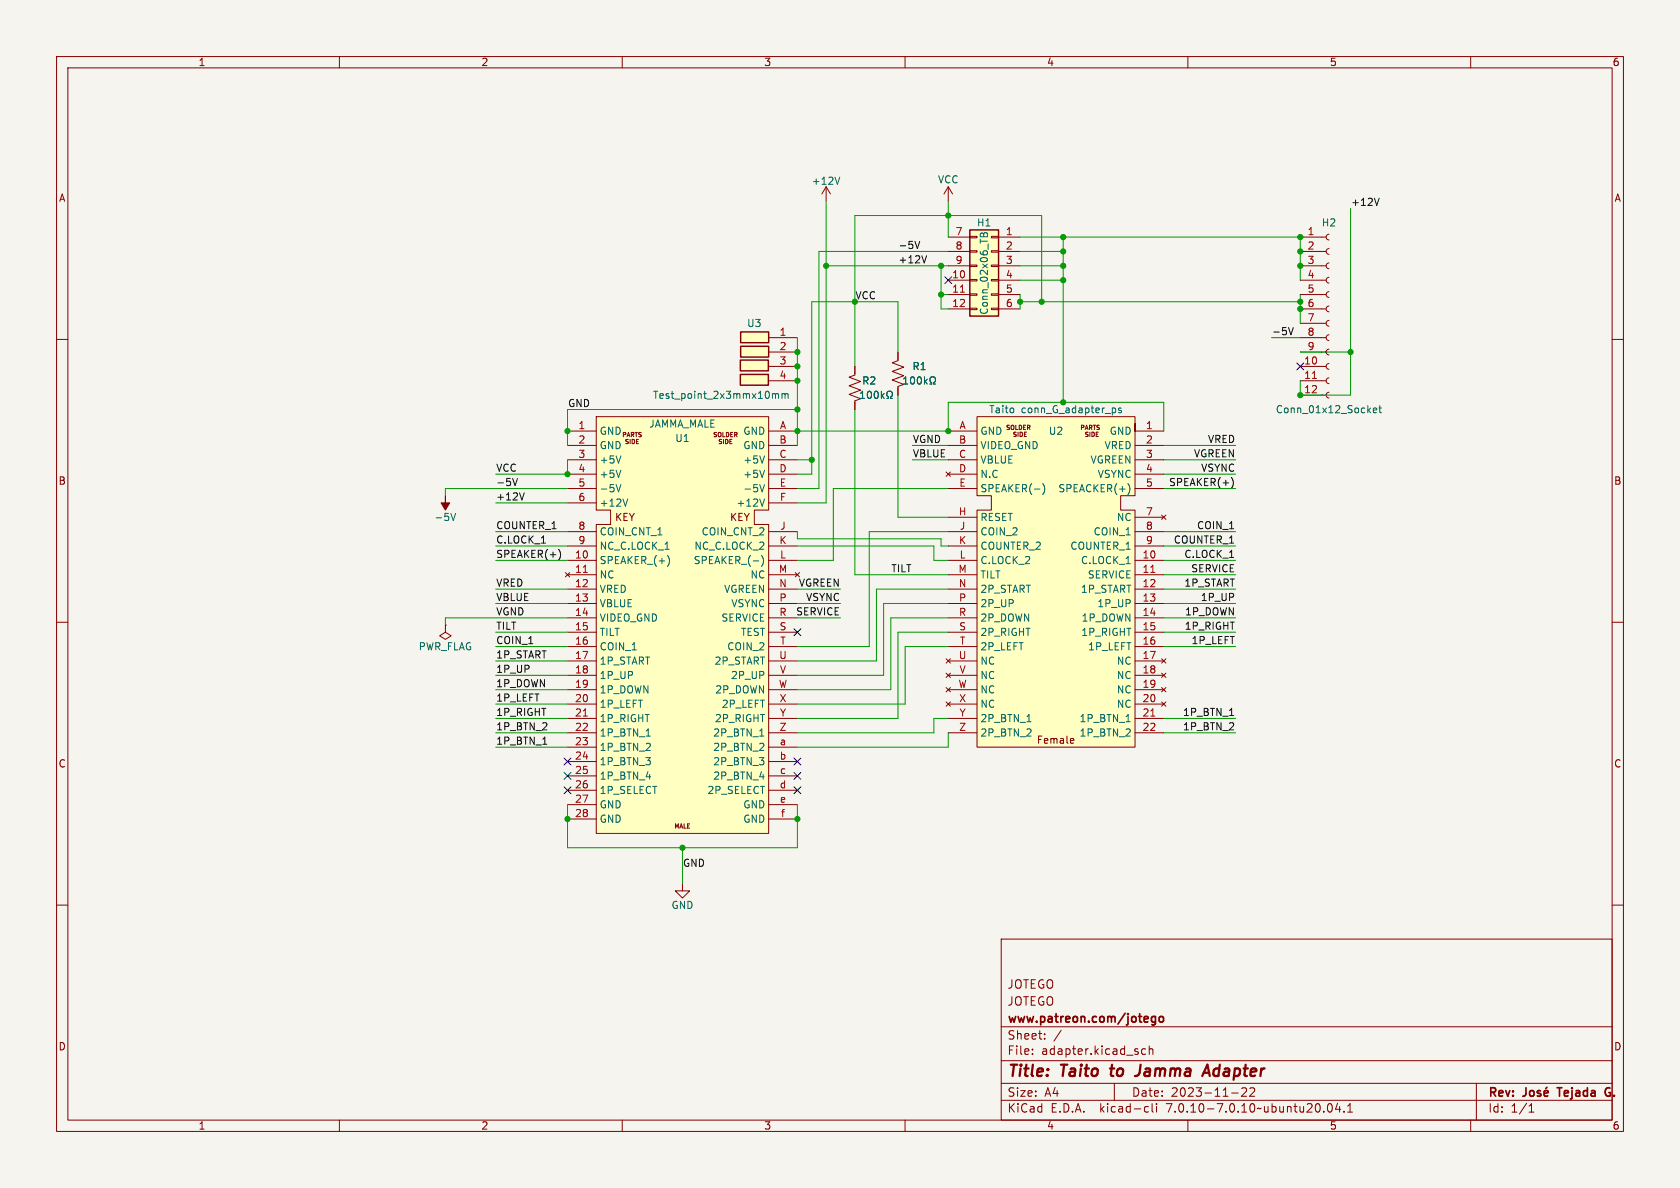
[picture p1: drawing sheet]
<svg xmlns="http://www.w3.org/2000/svg" width="297mm" height="210mm" viewBox="0 0 297 210" stroke-linecap="round" stroke-linejoin="round" font-family="sans-serif">
<path d="M0 0h297v210h-297z" fill="#f5f4ef" stroke="#f5f4ef" stroke-width=".18"/>
<g fill="none" stroke="#840000" stroke-width=".18">
<path d="M10 10h277v190h-277zM12 12h273v186h-273zM60 10v2M110 10v2M160 10v2M210 10v2M260 10v2M146 33l-.7 1.3M146 33v2.6M146 33l.8 1.3M167.6 33l-.7 1.3M167.6 33v2.6"/>
<path d="M167.6 33l.8 1.3M10 60h2M135.9 59.7h5.1M167.6 54.6h3.8M167.6 52.1h3.8M167.6 49.5h3.8M167.6 47h3.8M167.6 44.5h3.8M167.6 41.9h3.8M171.4 54.5h1.3v.2h-1.3zM171.4 51.9h1.3v.3h-1.3zM171.4 49.4h1.3v.3h-1.3z"/>
<path d="M171.4 46.9h1.3v.2h-1.3zM171.4 44.3h1.3v.3h-1.3zM171.4 41.8h1.3v.2h-1.3zM175.3 54.5h1.2v.2h-1.2zM175.3 51.9h1.2v.3h-1.2zM175.3 49.4h1.2v.3h-1.2zM175.3 46.9h1.2v.2h-1.2zM175.3 44.3h1.2v.3h-1.2zM175.3 41.8h1.2v.2h-1.2zM176.5 54.6h3.8M176.5 52.1h3.8M176.5 49.5h3.8"/>
<path d="M176.5 47h3.8M176.5 44.5h3.8M176.5 41.9h3.8M229.9 59.7h4.5M229.9 57.2h4.5M229.9 54.6h4.5M229.9 52.1h4.5M229.9 49.5h4.5M229.9 47h4.5M229.9 44.5h4.5M229.9 41.9h4.5M234.9 59.2l-.3 .1-.2 .4 .2 .3 .3 .2"/>
<path d="M234.9 56.6l-.3 .2-.2 .3 .2 .4 .3 .2M234.9 54.1l-.3 .1-.2 .4 .2 .4 .3 .1M234.9 51.6l-.3 .1-.2 .4 .2 .3 .3 .2M234.9 49l-.3 .2-.2 .3 .2 .4 .3 .1M234.9 46.5l-.3 .1-.2 .4 .2 .3 .3 .2M234.9 43.9l-.3 .2-.2 .3 .2 .4 .3 .2M234.9 41.4l-.3 .1-.2 .4 .2 .4 .3 .1M285 60h2M135.9 67.3h5.1M135.9 64.8h5.1M135.9 62.2h5.1M151.1 64.8v1.5l-1 .4 2 .7-2 .8 2 .8-2 .7 2 .8-1 .4v1.5"/>
<path d="M158.7 62.2v1.6l-1 .3 2.1 .8-2.1 .8 2.1 .7-2.1 .8 2.1 .7-1.1 .4v1.6M229.9 69.9h4.5M229.9 67.3h4.5M229.9 64.8h4.5M229.9 62.2h4.5M234.9 69.3l-.3 .2-.2 .3 .2 .4 .3 .2M234.9 66.8l-.3 .1-.2 .4 .2 .4 .3 .1M234.9 64.3l-.3 .1-.2 .4 .2 .3 .3 .2M234.9 61.7l-.3 .2-.2 .3 .2 .4 .3 .1M10 110h2M78.7 110.5v1.3l1.1 .6-1.1 .6-1-.6 1-.6M78.7 110.5h.1"/>
<path d="M285 110h2M10 160h2M120.6 156.2v1.3h1.3l-1.3 1.3-1.2-1.3h1.2M285 160h2M177 166h108v32h-108zM60 198v2M110 198v2M160 198v2M177 194.5h108M177 191.5h108M177 187.5h108M177 181.5h108"/>
<path d="M182.5 186.3v.1M182.5 185.5v.1M184.7 183.6v.1M184.7 182.8v.1M187.6 182.1l-1.3 2M197 191.5v3M202.5 185.5l-.4-.1-.3 .3v.4l.2 .2h.5M202.6 195.6l.4 .1M203 196.5l-.4 .1M203.2 185.5l.2-.1 .3 .1 .1 .9M203.2 184.9v1.5M203.7 195.1v1.3l.2 .2"/>
<path d="M204.5 195.1v.1M204.5 195.6v1M210 198v2M217.7 193.2h1.2M220.3 192.4v.5l-.8 .9h.9M221.7 192.4v.5l-.8 .9h.9M234 196.5v.1M234.9 195.2l.1-.1a.81 .81 0 0 1 .6 .6 .81 .81 0 0 1-.3 .8l-.1 .1a.81 .81 0 0 1-.6-.6 .81 .81 0 0 1 .3-.8zM236.5 195l-.4 1.1h.9M236.8 195.6v1M237.6 196.5v.1M238.2 196.6h.9"/>
<path d="M238.2 195.5l.5-.4v1.5M260 198v2M261 191.5v6.5M270.3 196.6h.9M270.3 195.5l.4-.4v1.5"/>
</g>
<path d="M204.3 179.7v1.2l-.3 .3-.4-.1M204.3 179.8l-.5-.1-.2 .3v.4l.1 .2h.6M205 179.8l.2-.1 .4 .1 .1 .6-.1 .2-.4 .1-.2-.2zM269.8 192.3v1.1a.48 .48 0 0 1-.6 .4M270.6 192.9l.3-.1 .3 .3v.4l-.3 .3-.3-.1-.2-.2v-.4zM272.3 192.9l-.3-.1-.2 .2v.2l.5 .2v.3h-.5M273 193.3l.7-.2-.1-.2-.4-.1-.2 .2 .1 .7h.5M273.5 192.2l-.2 .2M275.3 192.3h.8M284.4 193.1h.3M284.5 192.3a.75 .75 0 0 0-.7 .7 .75 .75 0 0 0 .6 .8l.2-.1" fill="none" stroke="#840000" stroke-width=".3"/>
<path d="M196.2 188.9h.8M196.6 188.2l-.2 1.7 .2 .3M201.6 188.2l-.1 1.4-.4 .5-.3 .1M212.5 190.2l1-2 .4 2M212.8 189.6h1" fill="none" stroke="#840000" stroke-width=".4"/>
<g fill="none" stroke="#006464" stroke-width=".18">
<path d="M148.5 31.3l-.5 1.3M173.4 41.3l.3-.1 .2 .2 .1-.2 .3-.1 .3 .3v.4h-1.3zM173.9 41.4v.4M136.6 69.6h.3l.2 .2M137.1 69.8l.2-.2h.3v.8M137.1 69.8v.6M138.2 69.7l.4-.1 .2 .2M138.2 69.6v.8M138.8 69.8l.2-.2h.3v.8M138.8 69.8v.6M152.1 70.4h.8M152.1 69.5l.4-.3v1.2"/>
<path d="M153.5 69.3l.1-.1a.68 .68 0 0 1 .5 .6 .68 .68 0 0 1-.5 .6l-.1-.1-.2-.4zM154.7 69.3l.1-.1a.68 .68 0 0 1 .5 .6 .68 .68 0 0 1-.5 .6l-.1-.1-.2-.4zM155.8 69.2v1.2M155.9 69.9l.4 .5M156.3 69.6l-.5 .5M156.8 70.4h.3v-.2a.54 .54 0 0 1-.3-.8 .54 .54 0 0 1 .8-.2 .58 .58 0 0 1-.2 1v.2h.4M159.7 67.9h.8M159.7 67l.4-.4v1.3M161.1 66.7l.2-.1a.68 .68 0 0 1 .4 .7 .68 .68 0 0 1-.4 .6l-.2-.1-.1-.4zM162.3 66.7l.2-.1a.68 .68 0 0 1 .4 .7 .68 .68 0 0 1-.4 .6l-.2-.1-.1-.4zM163.4 66.6v1.3M163.6 67.4l.3 .5"/>
<path d="M163.9 67l-.5 .5M164.4 67.9h.3v-.3a.54 .54 0 0 1-.3-.7 .54 .54 0 0 1 .8-.2 .58 .58 0 0 1-.1 .9v.3h.3M242.8 72.5l.6-.1-.1-.2-.3-.1-.2 .2v.6h.5M243.7 72.1h.5M243.9 71.7v1.1l.3 .2"/>
</g>
<path d="M169.8 51.7h.7M232 66.9h.7" fill="none" stroke="#a90000" stroke-width=".18"/>
<g fill="#ffffc2" stroke="#ffffc2" stroke-width=".18">
<path d="M171.4 40.6h5.1v15.3h-5.1z"/>
<path d="M130.9 61.2h5v1.9h-5z"/>
<path d="M130.9 58.7h5v1.9h-5z"/>
<path d="M130.9 66.2h4.9v1.9h-4.9z"/>
<path d="M130.9 63.7h4.9v1.9h-4.9z"/>
</g>
<path d="M130.9 58.7h5v1.9h-5zM171.4 40.6h5.1v15.3h-5.1zM130.9 66.2h4.9v1.9h-4.9zM130.9 63.7h4.9v1.9h-4.9zM130.9 61.2h5v1.9h-5z" fill="none" stroke="#840000" stroke-width=".25"/>
<path d="M172.7 73.7h28v13.9h-2.6v2.6h2.6v41.9h-28v-41.9h2.6v-2.6h-2.6z" fill="#ffffc2"/>
<g fill="none" stroke="#840000" stroke-width=".18">
<path d="M167.6 76.2h5.1M167.6 78.7h5.1M172.7 73.7h28v13.9h-2.6v2.6h2.6v41.9h-28v-41.9h2.6v-2.6h-2.6zM178.1 75.2v.3l.2 .1M178.1 75.2h.4M178.1 75.2h.1M178.7 75.7l.1-.4 .1-.1 .3 .1 .1 .4M179.6 75.2v.7M179.6 77.1h-.4M180 76.4v.8M180.3 76.4v.8l.4-.1M180.6 75.6l-.1-.4h-.3v.7"/>
<path d="M181 75.5h.2M181.1 76.4v.8h.4M181.3 75.2h-.3v.7M181.9 75.6l.2-.2-.1-.2h-.4v.7M191.5 75.6l.1-.2v-.2h-.4v.7M191.8 75.9l.3-.7 .3 .7M192.3 77.1h-.4M192.7 76.4v.8M192.9 75.6l.1-.2v-.2h-.4v.7M193 76.4v.8l.4-.1M193.3 75.2h.4M193.5 75.2v.7"/>
<path d="M193.8 76.4v.8h.4M194.3 75.2h-.2l-.2 .1 .1 .2 .2 .1M200.7 76.2h5M200.7 78.7h5M167.3 83.4l.7 .8M167.6 99.1h5.1M167.6 81.3h5.1M167.6 83.8h5.1M167.6 86.4h5.1M167.6 91.4h5.1M167.6 94h5.1M167.6 96.5h5.1"/>
<path d="M168 83.4l-.7 .8M200.7 99.1h5M200.7 81.3h5M200.7 83.8h5M200.7 86.4h5M200.7 91.4h5M200.7 94h5M200.7 96.5h5M205.4 91.1l.7 .7M206.1 91.1l-.7 .7M167.3 116.5l.7 .7M167.3 119l.7 .8"/>
<path d="M167.6 101.6h5.1M167.6 104.1h5.1M167.6 106.7h5.1M167.6 109.2h5.1M167.6 111.8h5.1M167.6 114.3h5.1M167.6 116.8h5.1M167.6 119.4h5.1M168 116.5l-.7 .7M168 119l-.7 .8M200.7 101.6h5M200.7 104.1h5"/>
<path d="M200.7 106.7h5M200.7 109.2h5M200.7 111.8h5M200.7 114.3h5M200.7 116.8h5M200.7 119.4h5M205.4 116.5l.7 .7M205.4 119l.7 .8M206.1 116.5l-.7 .7M206.1 119l-.7 .8M167.3 121.5l.7 .8M167.3 124.1l.7 .7"/>
<path d="M167.6 121.9h5.1M167.6 124.5h5.1M167.6 127h5.1M167.6 129.5h5.1M168 121.5l-.7 .8M168 124.1l-.7 .7M189.4 130.5l.4 .1v.2l-.6 .2M189.8 131.3l-.4 .1M200.7 121.9h5M200.7 124.5h5M200.7 127h5M200.7 129.5h5"/>
<path d="M205.4 121.5l.7 .8M205.4 124.1l.7 .7M206.1 121.5l-.7 .8M206.1 124.1l-.7 .7"/>
</g>
<path d="M203.4 101.2h.8M203.4 126.6h.8" fill="none" stroke="#a90000" stroke-width=".18"/>
<path d="M197 72.1l.2 .3v.3l-.2 .3M198.2 72.2l-.3-.1-.2 .2 .1 .2 .4 .1v.3h-.5M182.9 86.5h1M184.3 85.5a1.46 1.46 0 0 1 0 1.9M199.4 85.5a1.46 1.46 0 0 1 0 1.9M181.6 127.6h.7M199.1 127.6h.7" fill="none" stroke="#006464" stroke-width=".18"/>
<path d="M105.4 73.7h30.5v16.5h-2.6v2.5h2.6v54.6h-30.5v-54.6h2.5v-2.5h-2.5z" fill="#ffffc2"/>
<g fill="none" stroke="#840000" stroke-width=".18">
<path d="M100.3 76.2h5.1M100.3 78.7h5.1M105.4 73.7h30.5v16.5h-2.6v2.5h2.6v54.6h-30.5v-54.6h2.5v-2.5h-2.5zM110.2 76.4h.3l.1 .2v.2h-.4M110.9 77.2l.2-.8 .3 .8M110.9 77h.4M111.1 77.7h-.4a.32 .32 0 0 0 .3 .4v.3h-.4M111.4 77.7v.7M111.6 76.8h.4v-.3l-.4-.1v.8M111.8 77.7a.38 .38 0 0 1 .4 .3 .38 .38 0 0 1-.4 .4zM111.8 76.8l.3 .4M112.3 76.4h.4"/>
<path d="M112.5 76.4v.8M112.5 78h.3M112.9 77.7h-.4v.7h.4M113.4 76.5h-.4a.32 .32 0 0 0 .3 .4v.3h-.4M126.2 76.6l.1 .1a.32 .32 0 0 1 .3 .4l-.4 .1M127.1 76.5l.3 .1v.6l-.4-.1v-.5M127.6 77.7h-.4a.32 .32 0 0 0 .3 .4v.3h-.4M127.8 76.4v.8h.4M127.9 77.7v.7M128.3 77.7a.38 .38 0 0 1 .4 .3 .38 .38 0 0 1-.4 .4zM128.4 76.4a.38 .38 0 0 1 .5 .4 .38 .38 0 0 1-.5 .4zM129 78h.3"/>
<path d="M129.2 76.8h.2M129.4 77.7h-.4v.7h.4M129.5 76.4h-.3v.8h.3M129.9 76.8h.3l.1-.3-.4-.1v.8M130 76.8l.3 .4M135.9 76.2h5.1M135.9 78.7h5.1M151.1 64.8v1.2M151.1 71.1v1.3M158.7 62.2v1.3M158.7 68.6v1.3M100.3 99.1h5.1"/>
<path d="M100.3 81.3h5.1M100.3 83.8h5.1M100.3 86.4h5.1M100.3 88.9h5.1M100.3 94h5.1M100.3 96.5h5.1M135.9 99.1h5.1M135.9 81.3h5.1M135.9 83.8h5.1M135.9 86.4h5.1M135.9 88.9h5.1M135.9 94h5.1"/>
<path d="M135.9 96.5h5.1M99.9 101.2l.8 .8M100.3 101.6h5.1M100.3 104.1h5.1M100.3 106.7h5.1M100.3 109.2h5.1M100.3 111.8h5.1M100.3 114.3h5.1M100.3 116.8h5.1M100.3 119.4h5.1M100.7 101.2l-.8 .8M135.9 101.6h5.1"/>
<path d="M135.9 104.1h5.1M135.9 106.7h5.1M135.9 109.2h5.1M135.9 111.8h5.1M135.9 114.3h5.1M135.9 116.8h5.1M135.9 119.4h5.1M140.6 101.2l.8 .8M141.4 101.2l-.8 .8M100.3 121.9h5.1M100.3 124.5h5.1M100.3 127h5.1"/>
<path d="M100.3 129.5h5.1M100.3 132.1h5.1M100.3 134.6h5.1M100.3 137.2h5.1M100.3 139.7h5.1M135.9 121.9h5.1M135.9 124.5h5.1M135.9 127h5.1M135.9 129.5h5.1M135.9 132.1h5.1M135.9 134.6h5.1M135.9 137.2h5.1"/>
<path d="M135.9 139.7h5.1M100.3 142.2h5.1M100.3 144.8h5.1M135.9 142.2h5.1M135.9 144.8h5.1"/>
</g>
<g fill="none" stroke="#006464" stroke-width=".18">
<path d="M152.1 70.4h.8M152.1 69.5l.4-.3v1.2M153.5 69.3l.1-.1a.68 .68 0 0 1 .5 .6 .68 .68 0 0 1-.5 .6l-.1-.1-.2-.4zM154.7 69.3l.1-.1a.68 .68 0 0 1 .5 .6 .68 .68 0 0 1-.5 .6l-.1-.1-.2-.4zM155.8 69.2v1.2M155.9 69.9l.4 .5M156.3 69.6l-.5 .5M156.8 70.4h.3v-.2a.54 .54 0 0 1-.3-.8 .54 .54 0 0 1 .8-.2 .58 .58 0 0 1-.2 1v.2h.4M159.7 67.9h.8M159.7 67l.4-.4v1.3M161.1 66.7l.2-.1a.68 .68 0 0 1 .4 .7 .68 .68 0 0 1-.4 .6l-.2-.1-.1-.4zM162.3 66.7l.2-.1a.68 .68 0 0 1 .4 .7 .68 .68 0 0 1-.4 .6l-.2-.1-.1-.4z"/>
<path d="M163.4 66.6v1.3M163.6 67.4l.3 .5M163.9 67l-.5 .5M164.4 67.9h.3v-.3a.54 .54 0 0 1-.3-.7 .54 .54 0 0 1 .8-.2 .58 .58 0 0 1-.1 .9v.3h.3M79.7 90.7l.4 1.3 .5-1.3M108.9 85.7l.4 1.2 .5-1.2M109.8 80.6l-.5 1.3M109.8 83.1l-.5 1.3M111 88.2l-.4 1.3M117.6 97.1h.7M118 98.2a1.46 1.46 0 0 1 0 1.9M134.3 85.7l.4 1.2 .5-1.2"/>
<path d="M134.6 98.2a1.46 1.46 0 0 1 0 1.9M135.2 80.6l-.5 1.3M135.2 83.1l-.5 1.3M135.2 88.2l-.5 1.3M114.2 130.1h.8M134.3 130.1h.7"/>
</g>
<path d="M103.1 101.2h.7M103.1 126.6h.7" fill="none" stroke="#a90000" stroke-width=".18"/>
<path d="M78.7 87.6v1.3h.8l-.8 1.3-.7-1.3h.7z" fill="#840000" stroke="#840000" stroke-width=".18"/>
<path d="M243.8 35l-.4 1.3M161.8 42.7l.4 1.2 .4-1.2M163.8 45.2l-.4 1.3M227.8 57.9l.4 1.3 .4-1.3M90.6 84.6l.5 1.2 .4-1.2M92.7 87.1l-.4 1.3M98.7 97.1a1.46 1.46 0 0 1 0 1.9M217.7 84.4a1.46 1.46 0 0 1 0 1.9M96 131.6h.7M217.4 126.5h.7" fill="none" stroke="#0f0f0f" stroke-width=".18"/>
<g fill="none" stroke="#009600" stroke-width=".18">
<path d="M146 35.6v53.3h-5M167.6 35.6v6.3M238.8 36.8v33.1h-8.9v-2.6M141 59.7v19M146 47h21.6M166.4 47v7.6h1.2M166.4 52.1h1.2M167.6 44.5h-22.8v41.9h-3.8M180.3 53.3h49.6M180.3 41.9h49.6v7.6M180.3 47h7.7M180.3 44.5h7.7"/>
<path d="M180.3 52.1v2.5M180.3 49.5h7.7M184.1 53.3v-15.2h-33v26.7M188 41.9v29.2M224.8 59.7h5.1M229.9 52.1v5.1M141 76.2h26.6v-5.1h38.1v5.1M141 72.4h-40.7v6.3M151.1 72.4v29.2h16.5M158.7 69.9v21.5h8.9M158.7 62.2v-8.9h-15.2v30.5h-2.5M161.3 78.7h6.3"/>
<path d="M205.7 78.7h12.7M229.9 62.2h8.9M87.6 99.1h12.7M87.6 96.5h12.7M87.6 94h12.7M87.6 88.9h12.7M100.3 86.4h-21.6v1.2M100.3 81.3v2.5h-12.7M141 94v1.3h25.4v1.2h1.2M141 81.3h2.5M141 96.5h24.1v2.6h2.5M161.3 81.3h6.3"/>
<path d="M167.6 94h-13.9v20.3h-12.7M167.6 86.4h-20.3v12.7h-6.3M205.7 86.4h12.7M205.7 81.3h12.7M205.7 99.1h12.7M205.7 96.5h12.7M205.7 94h12.7M205.7 83.8h12.7M87.6 114.3h12.7M87.6 111.8h12.7M87.6 106.7h12.7M87.6 104.1h12.7"/>
<path d="M87.6 116.8h12.7M87.6 119.4h12.7M100.3 109.2h-21.6v1.3M141 106.7h7.6M141 104.1h7.6M141 109.2h7.6M167.6 114.3h-7.6v10.2h-19M167.6 109.2h-10.1v12.7h-16.5M167.6 111.8h-8.9v15.2h-17.7M167.6 106.7h-11.4v12.7h-15.2M167.6 104.1h-12.7v12.7h-13.9M205.7 114.3h12.7"/>
<path d="M205.7 101.6h12.7M205.7 111.8h12.7M205.7 106.7h12.7M205.7 104.1h12.7M205.7 109.2h12.7M87.6 124.5h12.7M87.6 121.9h12.7M87.6 127h12.7M87.6 132.1h12.7M87.6 129.5h12.7M167.6 127h-2.5v2.5h-24.1M167.6 129.5v2.6h-26.6"/>
<path d="M205.7 127h12.7M205.7 129.5h12.7M100.3 142.2v7.7h40.7v-7.7M120.6 149.9v6.3"/>
</g>
<g fill="none" stroke="#000084" stroke-width=".18">
<path d="M167 48.9l1.2 1.2M168.2 48.9l-1.2 1.2M229.3 64.2l1.2 1.2M230.5 64.2l-1.2 1.2M140.4 111.2l1.2 1.2M141.6 111.2l-1.2 1.2M99.7 139.1l1.2 1.2M99.7 136.6l1.2 1.2M99.7 134l1.2 1.2M100.9 139.1l-1.2 1.2M100.9 136.6l-1.2 1.2M100.9 134l-1.2 1.2"/>
<path d="M140.4 139.1l1.2 1.2M140.4 136.6l1.2 1.2M140.4 134l1.2 1.2M141.6 139.1l-1.2 1.2M141.6 136.6l-1.2 1.2M141.6 134l-1.2 1.2"/>
</g>
<g fill="#009600" stroke="#009600" stroke-width=".18">
<circle cx="188" cy="41.9" r=".46"/>
<circle cx="188" cy="47" r=".46"/>
<circle cx="180.3" cy="53.3" r=".46"/>
<circle cx="166.4" cy="47" r=".46"/>
<circle cx="167.6" cy="38.1" r=".46"/>
<circle cx="188" cy="49.5" r=".46"/>
<circle cx="188" cy="44.5" r=".46"/>
<circle cx="141" cy="144.8" r=".46"/>
<circle cx="100.3" cy="83.8" r=".46"/>
<circle cx="100.3" cy="144.8" r=".46"/>
<circle cx="120.6" cy="149.9" r=".46"/>
<circle cx="141" cy="76.2" r=".46"/>
<circle cx="100.3" cy="76.2" r=".46"/>
<circle cx="141" cy="67.3" r=".46"/>
<circle cx="141" cy="72.4" r=".46"/>
<circle cx="143.5" cy="81.3" r=".46"/>
<circle cx="167.6" cy="76.2" r=".46"/>
<circle cx="151.1" cy="53.3" r=".46"/>
<circle cx="146" cy="47" r=".46"/>
<circle cx="166.4" cy="52.1" r=".46"/>
<circle cx="141" cy="64.8" r=".46"/>
<circle cx="141" cy="62.2" r=".46"/>
<circle cx="238.8" cy="62.2" r=".46"/>
<circle cx="229.9" cy="54.6" r=".46"/>
<circle cx="229.9" cy="69.9" r=".46"/>
<circle cx="184.1" cy="53.3" r=".46"/>
<circle cx="229.9" cy="53.3" r=".46"/>
<circle cx="229.9" cy="44.5" r=".46"/>
<circle cx="229.9" cy="47" r=".46"/>
<circle cx="229.9" cy="41.9" r=".46"/>
<circle cx="188" cy="71.1" r=".46"/>
</g>
<g font-size="2.8" fill="#840000">
<text x="178" y="190.9">Title:</text>
<text x="187.7" y="190.9">Taito</text>
<text x="197.2" y="190.9">to</text>
<text x="202.5" y="190.9">Jamma</text>
<text x="215.3" y="190.9">Adapter</text>
</g>
<g font-size="2.1" fill="#840000">
<text x="178" y="178">JOTEGO</text>
<text x="178" y="175">JOTEGO</text>
<text x="178" y="184">Sheet:</text>
<text x="178" y="181.2">www.patreon.com/jotego</text>
<text x="178" y="186.7">File:</text>
<text x="184.1" y="186.7">adapter.kicad_sch</text>
<text x="178" y="196.9">KiCad</text>
<text x="178" y="194.1">Size:</text>
<text x="184.7" y="194.1">A4</text>
<text x="185.7" y="196.9">E.D.A.</text>
<text x="194.6" y="196.9">kicad-cli</text>
<text x="200" y="194.1">Date:</text>
<text x="206.5" y="196.9">7.0.10-7.0.10~ubuntu20.04.1</text>
<text x="207" y="194.1">2023-11-22</text>
<text x="263" y="194.3">Rev:</text>
<text x="263" y="196.9">Id:</text>
<text x="267.1" y="196.9">1/1</text>
<text x="276.1" y="194.3">Tejada</text>
<text x="285.1" y="194.3">G.</text>
</g>
<g font-size="1.8" fill="#840000">
<text x="35" y="11.9">1</text>
<text x="85" y="11.9">2</text>
<text x="135" y="11.9">3</text>
<text x="185" y="11.9">4</text>
<text x="235" y="11.9">5</text>
<text x="285" y="11.9">6</text>
<text x="10.3" y="35.9">A</text>
<text x="285.3" y="35.9">A</text>
<text x="10.3" y="85.9">B</text>
<text x="285.3" y="85.9">B</text>
<text x="108.6" y="92.3">KEY</text>
<text x="128.9" y="92.3">KEY</text>
<text x="183.2" y="131.7">Female</text>
<text x="10.3" y="135.9">C</text>
<text x="285.3" y="135.9">C</text>
<text x="10.3" y="185.9">D</text>
<text x="285.3" y="185.9">D</text>
<text x="35" y="199.9">1</text>
<text x="85" y="199.9">2</text>
<text x="135" y="199.9">3</text>
<text x="185" y="199.9">4</text>
<text x="235" y="199.9">5</text>
<text x="285" y="199.9">6</text>
</g>
<g font-size="1.8" fill="#006464">
<text x="143.4" y="32.9">+12V</text>
<text x="165.7" y="32.6">VCC</text>
<text x="172.6" y="40.2">H1</text>
<text x="233.6" y="40.2">H2</text>
<text x="132" y="58">U3</text>
<text x="174.9" y="55.7" transform="rotate(-90 174.9 55.7)">Conn_02x06_TB</text>
<text x="161.2" y="65.6">R1</text>
<text x="115.3" y="70.7">Test_point_2x3mmx10mm</text>
<text x="152.3" y="68.2">R2</text>
<text x="105.9" y="77.1">GND</text>
<text x="114.7" y="75.8">JAMMA_MALE</text>
<text x="131.3" y="77.1">GND</text>
<text x="173.2" y="77.1">GND</text>
<text x="174.8" y="73.3">Taito</text>
<text x="180.5" y="73.3">conn_G_adapter_ps</text>
<text x="185.3" y="77.1">U2</text>
<text x="196.1" y="77.1">GND</text>
<text x="225.4" y="73.3">Conn_01x12_Socket</text>
<text x="105.9" y="79.6">GND</text>
<text x="105.9" y="82.1">+5V</text>
<text x="119.3" y="78.3">U1</text>
<text x="131.3" y="79.6">GND</text>
<text x="131.3" y="82.1">+5V</text>
<text x="173.2" y="79.6">VIDEO_GND</text>
<text x="173.2" y="82.1">VBLUE</text>
<text x="192.7" y="82.1">VGREEN</text>
<text x="195.2" y="79.6">VRED</text>
<text x="105.9" y="84.7">+5V</text>
<text x="105.9" y="87.2">-5V</text>
<text x="105.9" y="89.8">+12V</text>
<text x="130.1" y="89.8">+12V</text>
<text x="131.3" y="84.7">+5V</text>
<text x="131.3" y="87.2">-5V</text>
<text x="173.2" y="84.7">N.C</text>
<text x="173.2" y="87.2">SPEAKER(-)</text>
<text x="187" y="87.2">SPEACKER(+)</text>
<text x="194" y="84.7">VSYNC</text>
<text x="76.7" y="92.3">-5V</text>
<text x="105.9" y="94.8">COIN_CNT_1</text>
<text x="123.9" y="94.8">COIN_CNT_2</text>
<text x="173.2" y="92.3">RESET</text>
<text x="173.2" y="94.8">COIN_2</text>
<text x="193.2" y="94.8">COIN_1</text>
<text x="197.3" y="92.3">NC</text>
<text x="105.9" y="99.9">SPEAKER_(+)</text>
<text x="105.9" y="97.4">NC_C.LOCK_1</text>
<text x="122.5" y="99.9">SPEAKER_(-)</text>
<text x="122.7" y="97.4">NC_C.LOCK_2</text>
<text x="173.2" y="97.4">COUNTER_2</text>
<text x="173.2" y="99.9">C.LOCK_2</text>
<text x="189.1" y="97.4">COUNTER_1</text>
<text x="191" y="99.9">C.LOCK_1</text>
<text x="105.9" y="102.5">NC</text>
<text x="105.9" y="105">VRED</text>
<text x="105.9" y="107.5">VBLUE</text>
<text x="127.9" y="105">VGREEN</text>
<text x="129.2" y="107.5">VSYNC</text>
<text x="132.6" y="102.5">NC</text>
<text x="173.2" y="102.5">TILT</text>
<text x="173.2" y="105">2P_START</text>
<text x="173.2" y="107.5">2P_UP</text>
<text x="191" y="105">1P_START</text>
<text x="192.2" y="102.5">SERVICE</text>
<text x="193.9" y="107.5">1P_UP</text>
<text x="105.9" y="110.1">VIDEO_GND</text>
<text x="105.9" y="112.6">TILT</text>
<text x="127.4" y="110.1">SERVICE</text>
<text x="130.9" y="112.6">TEST</text>
<text x="173.2" y="110.1">2P_DOWN</text>
<text x="173.2" y="112.6">2P_RIGHT</text>
<text x="191.1" y="112.6">1P_RIGHT</text>
<text x="191.1" y="110.1">1P_DOWN</text>
<text x="73.9" y="115.2">PWR_FLAG</text>
<text x="105.9" y="115.2">COIN_1</text>
<text x="105.9" y="117.7">1P_START</text>
<text x="126.2" y="117.7">2P_START</text>
<text x="128.5" y="115.2">COIN_2</text>
<text x="173.2" y="115.2">2P_LEFT</text>
<text x="173.2" y="117.7">NC</text>
<text x="192.3" y="115.2">1P_LEFT</text>
<text x="197.3" y="117.7">NC</text>
<text x="105.9" y="120.2">1P_UP</text>
<text x="105.9" y="122.8">1P_DOWN</text>
<text x="105.9" y="125.3">1P_LEFT</text>
<text x="126.3" y="122.8">2P_DOWN</text>
<text x="127.5" y="125.3">2P_LEFT</text>
<text x="129.1" y="120.2">2P_UP</text>
<text x="173.2" y="120.2">NC</text>
<text x="173.2" y="122.8">NC</text>
<text x="173.2" y="125.3">NC</text>
<text x="197.3" y="120.2">NC</text>
<text x="197.3" y="122.8">NC</text>
<text x="197.3" y="125.3">NC</text>
<text x="105.9" y="127.9">1P_RIGHT</text>
<text x="105.9" y="130.4">1P_BTN_1</text>
<text x="126" y="130.4">2P_BTN_1</text>
<text x="126.3" y="127.9">2P_RIGHT</text>
<text x="173.2" y="127.9">2P_BTN_1</text>
<text x="173.2" y="130.4">2P_BTN_2</text>
<text x="190.8" y="127.9">1P_BTN_1</text>
<text x="190.8" y="130.4">1P_BTN_2</text>
<text x="105.9" y="132.9">1P_BTN_2</text>
<text x="105.9" y="135.5">1P_BTN_3</text>
<text x="126" y="132.9">2P_BTN_2</text>
<text x="126" y="135.5">2P_BTN_3</text>
<text x="105.9" y="138">1P_BTN_4</text>
<text x="105.9" y="140.6">1P_SELECT</text>
<text x="105.9" y="143.1">GND</text>
<text x="125" y="140.6">2P_SELECT</text>
<text x="126" y="138">2P_BTN_4</text>
<text x="131.3" y="143.1">GND</text>
<text x="105.9" y="145.6">GND</text>
<text x="131.3" y="145.6">GND</text>
<text x="118.6" y="160.9">GND</text>
</g>
<g font-size="1.8" fill="#a90000">
<text x="168.8" y="41.7">7</text>
<text x="177.7" y="41.7">1</text>
<text x="231.1" y="41.7">1</text>
<text x="168.8" y="44.2">8</text>
<text x="168.8" y="46.7">9</text>
<text x="177.7" y="44.2">2</text>
<text x="177.7" y="46.7">3</text>
<text x="231.1" y="44.2">2</text>
<text x="231.1" y="46.7">3</text>
<text x="168.2" y="49.3">10</text>
<text x="168.2" y="51.8">11</text>
<text x="177.7" y="49.3">4</text>
<text x="177.7" y="51.8">5</text>
<text x="231.1" y="49.3">4</text>
<text x="231.1" y="51.8">5</text>
<text x="137.7" y="59.4">1</text>
<text x="168.2" y="54.4">12</text>
<text x="177.7" y="54.4">6</text>
<text x="231.1" y="54.4">6</text>
<text x="231.1" y="56.9">7</text>
<text x="231.1" y="59.4">8</text>
<text x="137.7" y="62">2</text>
<text x="137.7" y="64.5">3</text>
<text x="230.5" y="64.5">10</text>
<text x="231.1" y="62">9</text>
<text x="137.7" y="67.1">4</text>
<text x="230.5" y="67.1">11</text>
<text x="230.5" y="69.6">12</text>
<text x="102.2" y="75.9">1</text>
<text x="137.8" y="75.9">A</text>
<text x="169.5" y="75.9">A</text>
<text x="202.5" y="75.9">1</text>
<text x="102.2" y="78.5">2</text>
<text x="102.2" y="81">3</text>
<text x="102.2" y="83.6">4</text>
<text x="137.7" y="78.5">B</text>
<text x="137.7" y="81">C</text>
<text x="137.7" y="83.6">D</text>
<text x="169.4" y="78.5">B</text>
<text x="169.4" y="81">C</text>
<text x="169.4" y="83.6">D</text>
<text x="202.5" y="78.5">2</text>
<text x="202.5" y="81">3</text>
<text x="202.5" y="83.6">4</text>
<text x="102.2" y="86.1">5</text>
<text x="102.2" y="88.6">6</text>
<text x="137.8" y="86.1">E</text>
<text x="137.8" y="88.6">F</text>
<text x="169.5" y="86.1">E</text>
<text x="202.5" y="86.1">5</text>
<text x="102.2" y="93.7">8</text>
<text x="137.8" y="93.7">J</text>
<text x="169.4" y="91.2">H</text>
<text x="169.6" y="93.7">J</text>
<text x="202.5" y="91.2">7</text>
<text x="202.5" y="93.7">8</text>
<text x="101.6" y="98.8">10</text>
<text x="101.6" y="101.3">11</text>
<text x="102.2" y="96.3">9</text>
<text x="137.6" y="101.3">M</text>
<text x="137.7" y="96.3">K</text>
<text x="137.8" y="98.8">L</text>
<text x="169.4" y="101.3">M</text>
<text x="169.4" y="96.3">K</text>
<text x="169.6" y="98.8">L</text>
<text x="201.9" y="98.8">10</text>
<text x="201.9" y="101.3">11</text>
<text x="202.5" y="96.3">9</text>
<text x="101.6" y="103.9">12</text>
<text x="101.6" y="106.4">13</text>
<text x="137.7" y="103.9">N</text>
<text x="137.7" y="106.4">P</text>
<text x="169.4" y="103.9">N</text>
<text x="169.4" y="106.4">P</text>
<text x="201.9" y="103.9">12</text>
<text x="201.9" y="106.4">13</text>
<text x="101.6" y="109">14</text>
<text x="101.6" y="111.5">15</text>
<text x="137.7" y="109">R</text>
<text x="137.7" y="111.5">S</text>
<text x="169.4" y="109">R</text>
<text x="169.5" y="111.5">S</text>
<text x="201.9" y="109">14</text>
<text x="201.9" y="111.5">15</text>
<text x="101.6" y="114">16</text>
<text x="101.6" y="116.6">17</text>
<text x="101.6" y="119.1">18</text>
<text x="137.7" y="116.6">U</text>
<text x="137.8" y="119.1">V</text>
<text x="137.8" y="114">T</text>
<text x="169.4" y="116.6">U</text>
<text x="169.5" y="119.1">V</text>
<text x="169.6" y="114">T</text>
<text x="201.9" y="114">16</text>
<text x="201.9" y="116.6">17</text>
<text x="201.9" y="119.1">18</text>
<text x="101.6" y="121.7">19</text>
<text x="101.6" y="124.2">20</text>
<text x="137.6" y="121.7">W</text>
<text x="137.7" y="124.2">X</text>
<text x="169.4" y="121.7">W</text>
<text x="169.5" y="124.2">X</text>
<text x="201.9" y="121.7">19</text>
<text x="201.9" y="124.2">20</text>
<text x="101.6" y="126.7">21</text>
<text x="101.6" y="129.3">22</text>
<text x="101.6" y="131.8">23</text>
<text x="137.7" y="129.3">Z</text>
<text x="137.8" y="131.8">a</text>
<text x="137.8" y="126.7">Y</text>
<text x="169.5" y="129.3">Z</text>
<text x="169.5" y="126.7">Y</text>
<text x="201.9" y="126.7">21</text>
<text x="201.9" y="129.3">22</text>
<text x="101.6" y="134.4">24</text>
<text x="101.6" y="136.9">25</text>
<text x="137.8" y="134.4">b</text>
<text x="137.8" y="136.9">c</text>
<text x="101.6" y="139.4">26</text>
<text x="101.6" y="142">27</text>
<text x="137.8" y="139.4">d</text>
<text x="137.8" y="142">e</text>
<text x="101.6" y="144.5">28</text>
<text x="138" y="144.5">f</text>
</g>
<g font-size="1.8" fill="#0f0f0f">
<text x="238.8" y="36.5">+12V</text>
<text x="158.7" y="46.6">+12V</text>
<text x="158.7" y="44.1">-5V</text>
<text x="151.1" y="53">VCC</text>
<text x="224.8" y="59.3">-5V</text>
<text x="100.3" y="72">GND</text>
<text x="87.6" y="83.5">VCC</text>
<text x="161.3" y="78.4">VGND</text>
<text x="161.3" y="80.9">VBLUE</text>
<text x="211" y="80.9">VGREEN</text>
<text x="212.2" y="83.5">VSYNC</text>
<text x="213.5" y="78.4">VRED</text>
<text x="87.6" y="86">-5V</text>
<text x="87.6" y="88.6">+12V</text>
<text x="206.6" y="86">SPEAKER(+)</text>
<text x="87.6" y="93.6">COUNTER_1</text>
<text x="211.5" y="93.6">COIN_1</text>
<text x="87.6" y="98.7">SPEAKER(+)</text>
<text x="87.6" y="96.2">C.LOCK_1</text>
<text x="157.5" y="101.3">TILT</text>
<text x="207.4" y="96.2">COUNTER_1</text>
<text x="209.3" y="98.7">C.LOCK_1</text>
<text x="210.5" y="101.3">SERVICE</text>
<text x="87.6" y="103.8">VRED</text>
<text x="87.6" y="106.3">VBLUE</text>
<text x="141.1" y="103.8">VGREEN</text>
<text x="142.4" y="106.3">VSYNC</text>
<text x="209.3" y="103.8">1P_START</text>
<text x="212.2" y="106.3">1P_UP</text>
<text x="87.6" y="114">COIN_1</text>
<text x="87.6" y="111.4">TILT</text>
<text x="87.6" y="108.9">VGND</text>
<text x="140.6" y="108.9">SERVICE</text>
<text x="209.3" y="111.4">1P_RIGHT</text>
<text x="209.4" y="108.9">1P_DOWN</text>
<text x="210.6" y="114">1P_LEFT</text>
<text x="87.6" y="119">1P_UP</text>
<text x="87.6" y="116.5">1P_START</text>
<text x="87.6" y="121.6">1P_DOWN</text>
<text x="87.6" y="124.1">1P_LEFT</text>
<text x="87.6" y="131.7">1P_BTN_1</text>
<text x="87.6" y="129.2">1P_BTN_2</text>
<text x="87.6" y="126.7">1P_RIGHT</text>
<text x="209" y="126.7">1P_BTN_1</text>
<text x="209" y="129.2">1P_BTN_2</text>
<text x="120.6" y="153.3">GND</text>
</g>
<g font-size="1.1" fill="#840000">
<text x="176.2" y="76.7">SOLDER SIDE</text>
<text x="189.3" y="76.7">PARTS SIDE</text>
<text x="118.8" y="146.6">MALE</text>
</g>
</svg>
